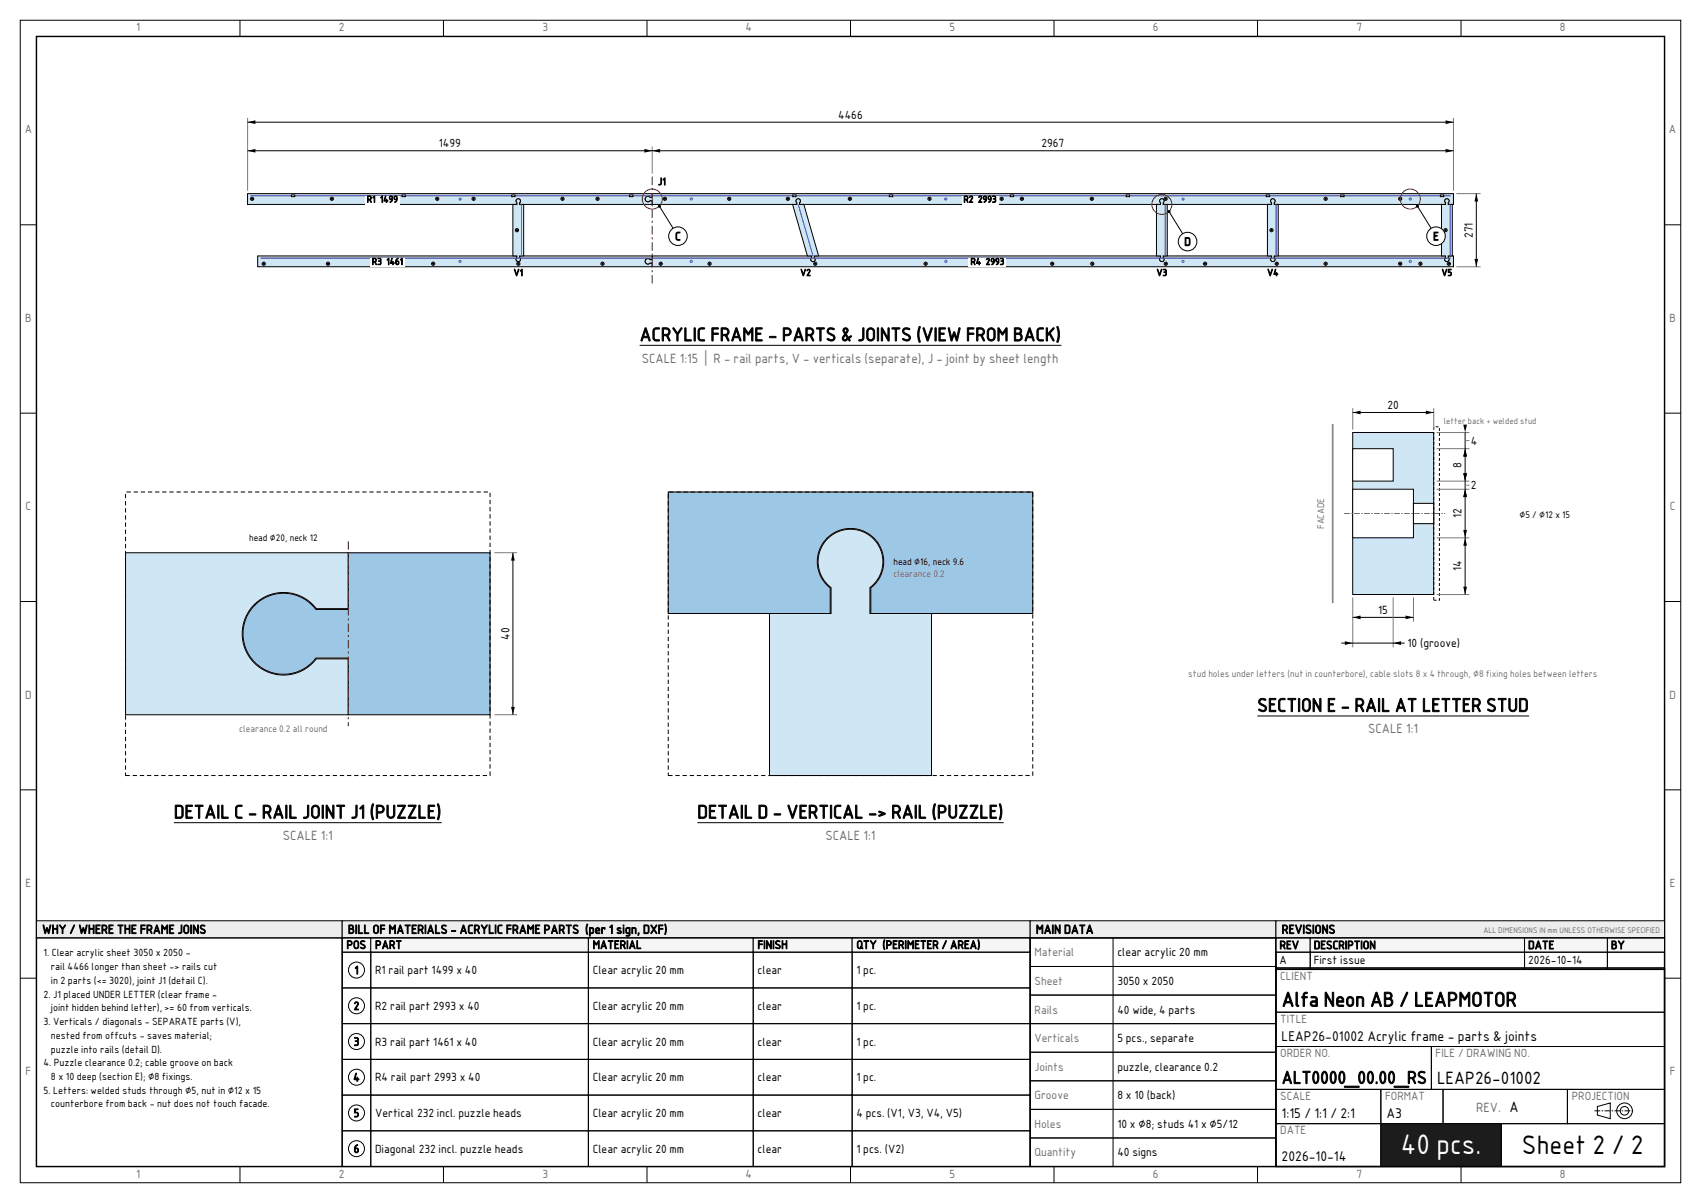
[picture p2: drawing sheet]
<svg xmlns="http://www.w3.org/2000/svg" width="420mm" height="297mm" viewBox="0 0 420 297" stroke-linecap="round" stroke-linejoin="round" font-family="sans-serif">
<g fill="none" stroke="#000" stroke-width=".25">
<path d="M5 5h410v287h-410zM59.3 5v4M109.5 5v4M159.7 5v4M210 5v4M260.2 5v4M310.5 5v4M360.7 5v4M5 55.5h4M411 55.5h4M5 102h4M411 102h4"/>
<path d="M5 148.5h4M411 148.5h4M5 195h4M411 195h4M5 241.5h4M411 241.5h4M59.3 288v4M109.5 288v4M159.7 288v4M210 288v4M260.2 288v4M310.5 288v4"/>
<path d="M360.7 288v4"/>
</g>
<path d="M9 9h402v279h-402z" fill="none" stroke="#000" stroke-width=".35"/>
<g fill="#cfe6f5" stroke="#000" stroke-width=".25">
<path d="M61.1 47.8h99.9v.9l-1.2-.2-.4 .2-.1 .4 .1 .5 .4 .2 1.2-.2v.9h-32.7l.2-1-.5-.4-.6 .4 .2 1h-66.5z" fill-rule="evenodd"/>
<path d="M159.5 48.7l.5-.2 .5 .2h.5v-.9h197.9v2.7h-1.3l.2-1-.5-.4-.6 .4 .2 1h-42.3l.2-1-.5-.4-.5 .4 .1 1h-26.7l.2-1-.5-.4-.5 .4 .1 1h-89.1l.2-1-.5-.4-.5 .4 .2 1h-35.8v-1h-.5l-.5 .3-.5-.2-.2-.5z" fill-rule="evenodd"/>
<path d="M63.6 63.2h64l-.2 1 .6 .4 .5-.4-.2-1h32.7v.9l-1.2-.2-.4 .2-.1 .4 .1 .4 .4 .3 1.2-.3v1h-97.4z" fill-rule="evenodd"/>
<path d="M159.5 64l.5-.1 .5 .2h.5v-.9h39.4l-.2 1 .5 .4 .6-.4-.2-1h85.4l-.1 1 .5 .4 .5-.4-.2-1h26.7l-.1 1 .5 .4 .5-.4-.2-1h42.3l-.2 1 .6 .4 .5-.4-.2-1h1.3v2.7h-197.9v-1h-.5l-.5 .3-.5-.2-.2-.5z" fill-rule="evenodd"/>
<path d="M127.6 49.2l.4-.1 .4 .3-.1 1.1h1v12.7h-1l.2 .9-.5 .5-.6-.5 .2-.9h-1v-12.7h1l-.2-.8z" fill-rule="evenodd"/>
<path d="M196.7 49.2l.5-.1 .4 .3-.2 1.1h1.1l3.6 12.7h-1l.2 .9-.4 .5-.4-.1-.3-.3 .2-1h-1l-3.7-12.7h1.1l-.2-.8z" fill-rule="evenodd"/>
<path d="M286.5 49.2l.4-.1 .4 .3-.1 1.1h1v12.7h-1l.2 .9-.5 .5-.5-.5 .2-.9h-1.1v-12.7h1.1l-.3-.8z" fill-rule="evenodd"/>
<path d="M313.9 49.2l.5-.1 .3 .3-.1 1.1h1v12.7h-1l.2 .9-.5 .5-.5-.5 .2-.9h-1.1v-12.7h1.1l-.2-.8z" fill-rule="evenodd"/>
<path d="M356.9 49.2l.4-.1 .4 .3-.1 1.1h1v12.7h-1l.2 1-.5 .4-.6-.4 .2-1h-1v-12.7h1l-.2-.8z" fill-rule="evenodd"/>
</g>
<g fill="#fff" stroke="#1f5fd0" stroke-width=".25">
<circle cx="348.2" cy="49.1" r=".27"/>
<circle cx="292.1" cy="49.1" r=".27"/>
<circle cx="233.5" cy="49.1" r=".27"/>
<circle cx="170.7" cy="49.1" r=".27"/>
<circle cx="113.6" cy="49.1" r=".27"/>
<circle cx="348.2" cy="64.5" r=".27"/>
<circle cx="292.1" cy="64.5" r=".27"/>
<circle cx="233.5" cy="64.5" r=".27"/>
<circle cx="170.7" cy="64.5" r=".27"/>
<circle cx="113.6" cy="64.5" r=".27"/>
</g>
<circle cx="327.3" cy="65.1" r=".4" fill="#fff" stroke="#000" stroke-width=".25"/>
<circle cx="327.3" cy="65.1" r=".17" fill="none" stroke="#000" stroke-width=".25"/>
<circle cx="345.7" cy="49.1" r=".4" fill="#fff" stroke="#000" stroke-width=".25"/>
<circle cx="345.7" cy="49.1" r=".17" fill="none" stroke="#000" stroke-width=".25"/>
<circle cx="327.3" cy="49.1" r=".4" fill="#fff" stroke="#000" stroke-width=".25"/>
<circle cx="327.3" cy="49.1" r=".17" fill="none" stroke="#000" stroke-width=".25"/>
<circle cx="345.7" cy="65.1" r=".4" fill="#fff" stroke="#000" stroke-width=".25"/>
<circle cx="345.7" cy="65.1" r=".17" fill="none" stroke="#000" stroke-width=".25"/>
<circle cx="350.7" cy="65.1" r=".4" fill="#fff" stroke="#000" stroke-width=".25"/>
<circle cx="350.7" cy="65.1" r=".17" fill="none" stroke="#000" stroke-width=".25"/>
<circle cx="356.9" cy="56.8" r=".4" fill="#fff" stroke="#000" stroke-width=".25"/>
<circle cx="356.9" cy="56.8" r=".17" fill="none" stroke="#000" stroke-width=".25"/>
<circle cx="357.7" cy="65.1" r=".4" fill="#fff" stroke="#000" stroke-width=".25"/>
<circle cx="357.7" cy="65.1" r=".17" fill="none" stroke="#000" stroke-width=".25"/>
<circle cx="239.7" cy="65.1" r=".4" fill="#fff" stroke="#000" stroke-width=".25"/>
<circle cx="239.7" cy="65.1" r=".17" fill="none" stroke="#000" stroke-width=".25"/>
<circle cx="252.3" cy="49.1" r=".4" fill="#fff" stroke="#000" stroke-width=".25"/>
<circle cx="252.3" cy="49.1" r=".17" fill="none" stroke="#000" stroke-width=".25"/>
<circle cx="259.8" cy="65.1" r=".4" fill="#fff" stroke="#000" stroke-width=".25"/>
<circle cx="259.8" cy="65.1" r=".17" fill="none" stroke="#000" stroke-width=".25"/>
<circle cx="247.3" cy="49.1" r=".4" fill="#fff" stroke="#000" stroke-width=".25"/>
<circle cx="247.3" cy="49.1" r=".17" fill="none" stroke="#000" stroke-width=".25"/>
<circle cx="269.7" cy="65.1" r=".4" fill="#fff" stroke="#000" stroke-width=".25"/>
<circle cx="269.7" cy="65.1" r=".17" fill="none" stroke="#000" stroke-width=".25"/>
<circle cx="287.8" cy="49.1" r=".4" fill="#fff" stroke="#000" stroke-width=".25"/>
<circle cx="287.8" cy="49.1" r=".17" fill="none" stroke="#000" stroke-width=".25"/>
<circle cx="269.6" cy="49.1" r=".4" fill="#fff" stroke="#000" stroke-width=".25"/>
<circle cx="269.6" cy="49.1" r=".17" fill="none" stroke="#000" stroke-width=".25"/>
<circle cx="287.8" cy="65.1" r=".4" fill="#fff" stroke="#000" stroke-width=".25"/>
<circle cx="287.9" cy="65.1" r=".17" fill="none" stroke="#000" stroke-width=".25"/>
<circle cx="297.6" cy="65.1" r=".4" fill="#fff" stroke="#000" stroke-width=".25"/>
<circle cx="297.6" cy="65.1" r=".17" fill="none" stroke="#000" stroke-width=".25"/>
<circle cx="313.9" cy="56.8" r=".4" fill="#fff" stroke="#000" stroke-width=".25"/>
<circle cx="313.9" cy="56.8" r=".17" fill="none" stroke="#000" stroke-width=".25"/>
<circle cx="315.3" cy="65.1" r=".4" fill="#fff" stroke="#000" stroke-width=".25"/>
<circle cx="315.3" cy="65.1" r=".17" fill="none" stroke="#000" stroke-width=".25"/>
<circle cx="201.3" cy="65.1" r=".4" fill="#fff" stroke="#000" stroke-width=".25"/>
<circle cx="201.3" cy="65.1" r=".17" fill="none" stroke="#000" stroke-width=".25"/>
<circle cx="180" cy="49.1" r=".4" fill="#fff" stroke="#000" stroke-width=".25"/>
<circle cx="180" cy="49.1" r=".17" fill="none" stroke="#000" stroke-width=".25"/>
<circle cx="175.2" cy="65.1" r=".4" fill="#fff" stroke="#000" stroke-width=".25"/>
<circle cx="175.2" cy="65.1" r=".17" fill="none" stroke="#000" stroke-width=".25"/>
<circle cx="194.5" cy="49.1" r=".4" fill="#fff" stroke="#000" stroke-width=".25"/>
<circle cx="194.5" cy="49.1" r=".17" fill="none" stroke="#000" stroke-width=".25"/>
<circle cx="147.5" cy="49.1" r=".4" fill="#fff" stroke="#000" stroke-width=".25"/>
<circle cx="147.5" cy="49.1" r=".17" fill="none" stroke="#000" stroke-width=".25"/>
<circle cx="163.1" cy="65.1" r=".4" fill="#fff" stroke="#000" stroke-width=".25"/>
<circle cx="163.1" cy="65.1" r=".17" fill="none" stroke="#000" stroke-width=".25"/>
<circle cx="164.2" cy="49.1" r=".4" fill="#fff" stroke="#000" stroke-width=".25"/>
<circle cx="164.2" cy="49.1" r=".17" fill="none" stroke="#000" stroke-width=".25"/>
<circle cx="148.8" cy="65.1" r=".4" fill="#fff" stroke="#000" stroke-width=".25"/>
<circle cx="148.8" cy="65.1" r=".17" fill="none" stroke="#000" stroke-width=".25"/>
<circle cx="91.3" cy="49.1" r=".4" fill="#fff" stroke="#000" stroke-width=".25"/>
<circle cx="91.3" cy="49.1" r=".17" fill="none" stroke="#000" stroke-width=".25"/>
<circle cx="106.9" cy="65.1" r=".4" fill="#fff" stroke="#000" stroke-width=".25"/>
<circle cx="106.9" cy="65.1" r=".17" fill="none" stroke="#000" stroke-width=".25"/>
<circle cx="108" cy="49.1" r=".4" fill="#fff" stroke="#000" stroke-width=".25"/>
<circle cx="108" cy="49.1" r=".17" fill="none" stroke="#000" stroke-width=".25"/>
<circle cx="92.6" cy="65.1" r=".4" fill="#fff" stroke="#000" stroke-width=".25"/>
<circle cx="92.6" cy="65.1" r=".17" fill="none" stroke="#000" stroke-width=".25"/>
<circle cx="81" cy="65.1" r=".4" fill="#fff" stroke="#000" stroke-width=".25"/>
<circle cx="81" cy="65.1" r=".17" fill="none" stroke="#000" stroke-width=".25"/>
<circle cx="62.3" cy="49.1" r=".4" fill="#fff" stroke="#000" stroke-width=".25"/>
<circle cx="62.3" cy="49.1" r=".17" fill="none" stroke="#000" stroke-width=".25"/>
<circle cx="81.9" cy="49.1" r=".4" fill="#fff" stroke="#000" stroke-width=".25"/>
<circle cx="81.9" cy="49.1" r=".17" fill="none" stroke="#000" stroke-width=".25"/>
<circle cx="65.1" cy="65.1" r=".4" fill="#fff" stroke="#000" stroke-width=".25"/>
<circle cx="65.1" cy="65.1" r=".17" fill="none" stroke="#000" stroke-width=".25"/>
<circle cx="228.6" cy="65.1" r=".4" fill="#fff" stroke="#000" stroke-width=".25"/>
<circle cx="228.6" cy="65.1" r=".17" fill="none" stroke="#000" stroke-width=".25"/>
<circle cx="209.8" cy="49.1" r=".4" fill="#fff" stroke="#000" stroke-width=".25"/>
<circle cx="209.8" cy="49.1" r=".17" fill="none" stroke="#000" stroke-width=".25"/>
<circle cx="229.5" cy="49.1" r=".4" fill="#fff" stroke="#000" stroke-width=".25"/>
<circle cx="229.5" cy="49.1" r=".17" fill="none" stroke="#000" stroke-width=".25"/>
<circle cx="128" cy="65.1" r=".4" fill="#fff" stroke="#000" stroke-width=".25"/>
<circle cx="128" cy="65.1" r=".17" fill="none" stroke="#000" stroke-width=".25"/>
<circle cx="116.9" cy="49.1" r=".4" fill="#fff" stroke="#000" stroke-width=".25"/>
<circle cx="116.9" cy="49.1" r=".17" fill="none" stroke="#000" stroke-width=".25"/>
<circle cx="138.9" cy="49.1" r=".4" fill="#fff" stroke="#000" stroke-width=".25"/>
<circle cx="138.9" cy="49.1" r=".17" fill="none" stroke="#000" stroke-width=".25"/>
<circle cx="127.6" cy="56.8" r=".4" fill="#fff" stroke="#000" stroke-width=".25"/>
<circle cx="127.6" cy="56.8" r=".17" fill="none" stroke="#000" stroke-width=".25"/>
<path d="M61.8 48.3h296.4M128.8 50.5v12.7M197.1 50.5l3.6 12.7M287.7 50.5v12.7M315.1 50.5v12.7M358.1 50.5v12.7M64.3 63.7h293.9" fill="none" stroke="#3b3bb0" stroke-width=".25"/>
<g fill="#fff" stroke="#000" stroke-width=".25">
<path d="M331 48.1h.9v.5h-.9z" fill-rule="evenodd"/>
<path d="M355.6 48.1h.9v.5h-.9z" fill-rule="evenodd"/>
<path d="M249.4 48.1h.9v.5h-.9z" fill-rule="evenodd"/>
<path d="M278.1 48.1h.8v.5h-.8z" fill-rule="evenodd"/>
<path d="M312.6 48.1h.9v.5h-.9z" fill-rule="evenodd"/>
<path d="M195.7 48.1h.9v.5h-.9z" fill-rule="evenodd"/>
<path d="M155.4 48.1h.9v.5h-.9z" fill-rule="evenodd"/>
<path d="M99.2 48.1h.9v.5h-.9z" fill-rule="evenodd"/>
<path d="M72 48.1h.8v.5h-.8z" fill-rule="evenodd"/>
<path d="M219.6 48.1h.8v.5h-.8z" fill-rule="evenodd"/>
<path d="M126.3 48.1h.9v.5h-.9z" fill-rule="evenodd"/>
</g>
<g fill="#fff">
<path d="M90.1 48.5h8.6v2.1h-8.6z" fill-rule="evenodd"/>
<path d="M237.5 48.5h9v2.1h-9z" fill-rule="evenodd"/>
<path d="M91.4 63.9h8.5v2h-8.5z" fill-rule="evenodd"/>
<path d="M239.2 63.9h9.2v2h-9.2z" fill-rule="evenodd"/>
</g>
<path d="M161 43.6v26.5" fill="none" stroke="#c00000" stroke-width=".25" stroke-dasharray="2.1 .7 .5 .7" stroke-linecap="butt"/>
<path d="M61.1 29.1v18M161 36.2v6.7M358.9 29.1v18M359.6 47.8h6M359.6 65.9h6" fill="none" stroke="#7a7a7a" stroke-width=".25"/>
<path d="M61.1 37.2h297.8M61.1 30.2h297.8M162.8 50.9l4.6 7.4M364.5 47.8v18.1" fill="none" stroke="#000" stroke-width=".25"/>
<g fill="#000">
<path d="M61.1 37.2l2-.4v.9zM61.1 30.2l2-.5v.9zM159.1 36.8l1.9 .4-1.9 .5zM161 37.2l2-.4v.9zM356.9 36.8l2 .4-2 .5zM356.9 29.7l2 .5-2 .4zM364.5 47.8l.5 1.9h-.9zM364.1 63.9h.9l-.5 2z"/>
<circle cx="162.8" cy="50.9" r=".39"/>
</g>
<circle cx="161" cy="49.1" r="2.47" fill="none" stroke="#c00000" stroke-width=".25"/>
<circle cx="167.4" cy="58.3" r="2.29" fill="#fff" stroke="#000" stroke-width=".25"/>
<circle cx="286.9" cy="50.5" r="2.47" fill="none" stroke="#c00000" stroke-width=".25"/>
<path d="M288.6 52.2l4.6 7.4" fill="none" stroke="#000" stroke-width=".25"/>
<circle cx="288.6" cy="52.2" r=".39" fill="#000"/>
<circle cx="293.2" cy="59.6" r="2.29" fill="#fff" stroke="#000" stroke-width=".25"/>
<circle cx="348.2" cy="49.1" r="2.47" fill="none" stroke="#c00000" stroke-width=".25"/>
<path d="M350 50.9l4.6 7.4" fill="none" stroke="#000" stroke-width=".25"/>
<circle cx="350" cy="50.9" r=".39" fill="#000"/>
<circle cx="354.6" cy="58.3" r="2.29" fill="#fff" stroke="#000" stroke-width=".25"/>
<path d="M157.9 85.3h104.2" fill="none" stroke="#000" stroke-width=".25"/>
<path d="M31 136.5h55v13.8h-7.9a10.2 10.2 0 0 0-15-1.4 10.2 10.2 0 0 0 0 15.1 10.2 10.2 0 0 0 15-1.3h7.9v13.8h-55z" fill-rule="evenodd" fill="#cfe6f5" stroke="#000" stroke-width=".25"/>
<path d="M62.9 149.4a10 10 0 0 1 15.1 1.1h8v-14h35v40h-35v-14h-8a10 10 0 0 1-14.6 1.5 10 10 0 0 1-.5-14.6z" fill-rule="evenodd" fill="#9cc8e6" stroke="#000" stroke-width=".25"/>
<path d="M31 121.5h90v70h-90z" fill="none" stroke="#000" stroke-width=".25" stroke-dasharray="1.1 .7" stroke-linecap="butt"/>
<path d="M126.6 136.5v40M42.9 203.1h66.2" fill="none" stroke="#000" stroke-width=".25"/>
<path d="M86 133.6v45.7" fill="none" stroke="#c00000" stroke-width=".25" stroke-dasharray="2.1 .7 .5 .7" stroke-linecap="butt"/>
<path d="M122.1 136.5h5.6M122.1 176.5h5.6" fill="none" stroke="#7a7a7a" stroke-width=".25"/>
<path d="M126.6 136.5l.5 1.9h-.9zM126.2 174.5h.9l-.5 2z" fill="#000"/>
<path d="M165 121.5h90v30h-40v-6.3a8.2 8.2 0 0 0 1-12.1 8.2 8.2 0 0 0-12 0 8.2 8.2 0 0 0 1 12.1v6.3h-40z" fill-rule="evenodd" fill="#9cc8e6" stroke="#000" stroke-width=".25"/>
<path d="M204.3 133a8 8 0 0 1 11.7 .4 8 8 0 0 1-1.2 11.7v6.4h15.2v40h-40v-40h15.2v-6.4a8 8 0 0 1-.9-12.1z" fill-rule="evenodd" fill="#cfe6f5" stroke="#000" stroke-width=".25"/>
<path d="M165 121.5h90v70h-90z" fill="none" stroke="#000" stroke-width=".25" stroke-dasharray="1.1 .7" stroke-linecap="butt"/>
<path d="M172.2 203.1h75.6" fill="none" stroke="#000" stroke-width=".25"/>
<path d="M334 106.8h20v40h-20z" fill-rule="evenodd" fill="#cfe6f5" stroke="#000" stroke-width=".25"/>
<g fill="#fff" stroke="#000" stroke-width=".25">
<path d="M334 120.8h15v12h-15z" fill-rule="evenodd"/>
<path d="M349 124.3h5v5h-5z" fill-rule="evenodd"/>
<path d="M334 110.8h10v8h-10z" fill-rule="evenodd"/>
</g>
<path d="M331.9 126.8h24.9" fill="none" stroke="#6e6e6e" stroke-width=".25" stroke-dasharray="1.4 .4 .4 .4" stroke-linecap="butt"/>
<path d="M354 105.4h1.4v42.8h-1.4z" fill="none" stroke="#000" stroke-width=".25" stroke-dasharray=".7 .5" stroke-linecap="butt"/>
<path d="M329.1 104.7v44.2" fill="none" stroke="#888" stroke-width=".42"/>
<g fill="none" stroke="#7a7a7a" stroke-width=".25">
<path d="M334 100.8v5.3M354 100.8v5.3M354.7 106.8h8.1M354.7 110.8h8.1M354.7 118.8h8.1M361.8 108.8h1M361.8 119.8h1M354.7 120.8h8.1M354.7 132.8h8.1M334 147.5v12.3M344 147.5v12.3M349 147.5v6"/>
<path d="M354.7 146.8h8.1"/>
</g>
<path d="M334 101.8h20M361.8 106.8v40M331.2 158.8h15.6M334 152.4h15M310.4 176.8h67.2" fill="none" stroke="#000" stroke-width=".25"/>
<g fill="#000">
<path d="M334 101.8l1.9-.4v.9zM352.1 101.4l1.9 .4-1.9 .5zM361.3 104.8h.9l-.4 2zM361.8 110.8l.4 1.9h-.9zM361.3 116.8h.9l-.4 2zM361.8 120.8l.4 1.9h-.9zM361.3 130.8h.9l-.4 2zM361.8 132.8l.4 1.9h-.9zM334 152.4l1.9-.4v.9zM332.1 158.3l1.9 .5-1.9 .4zM344 158.8l1.9-.5v.9zM347.1 152l1.9 .4-1.9 .5z"/>
<path d="M361.3 144.8h.9l-.4 2z"/>
</g>
<path d="M9 227.3h75.5v4.3h-75.5z" fill-rule="evenodd" fill="#ededed" stroke="#000" stroke-width=".25"/>
<path d="M9 231.6h75.5v56.4h-75.5z" fill="none" stroke="#000" stroke-width=".25"/>
<path d="M84.5 227.3h169.9v4.3h-169.9z" fill-rule="evenodd" fill="#ededed" stroke="#000" stroke-width=".25"/>
<g fill="#f6f6f6" stroke="#000" stroke-width=".25">
<path d="M84.5 231.6h7v3.5h-7z" fill-rule="evenodd"/>
<path d="M91.5 231.6h53.8v3.5h-53.8z" fill-rule="evenodd"/>
<path d="M145.3 231.6h40.7v3.5h-40.7z" fill-rule="evenodd"/>
<path d="M186 231.6h24.4v3.5h-24.4z" fill-rule="evenodd"/>
<path d="M210.4 231.6h44v3.5h-44z" fill-rule="evenodd"/>
</g>
<path d="M84.5 235.1h7v8.8h-7z" fill="none" stroke="#000" stroke-width=".25"/>
<circle cx="88" cy="239.5" r="1.98" fill="#fff" stroke="#000" stroke-width=".25"/>
<path d="M91.5 235.1h53.8v8.8h-53.8zM145.3 235.1h40.7v8.8h-40.7zM186 235.1h24.4v8.8h-24.4zM210.4 235.1h44v8.8h-44zM84.5 243.9h7v8.8h-7z" fill="none" stroke="#000" stroke-width=".25"/>
<circle cx="88" cy="248.3" r="1.98" fill="#fff" stroke="#000" stroke-width=".25"/>
<path d="M84.5 252.7h7v8.8h-7zM91.5 243.9h53.8v8.8h-53.8zM145.3 243.9h40.7v8.8h-40.7zM186 243.9h24.4v8.8h-24.4zM210.4 243.9h44v8.8h-44z" fill="none" stroke="#000" stroke-width=".25"/>
<circle cx="88" cy="257.1" r="1.98" fill="#fff" stroke="#000" stroke-width=".25"/>
<path d="M91.5 252.7h53.8v8.8h-53.8zM145.3 252.7h40.7v8.8h-40.7zM186 252.7h24.4v8.8h-24.4zM210.4 252.7h44v8.8h-44zM84.5 261.5h7v8.9h-7z" fill="none" stroke="#000" stroke-width=".25"/>
<circle cx="88" cy="266" r="1.98" fill="#fff" stroke="#000" stroke-width=".25"/>
<path d="M84.5 270.4h7v8.8h-7zM91.5 261.5h53.8v8.9h-53.8zM145.3 261.5h40.7v8.9h-40.7zM186 261.5h24.4v8.9h-24.4zM210.4 261.5h44v8.9h-44z" fill="none" stroke="#000" stroke-width=".25"/>
<circle cx="88" cy="274.8" r="1.98" fill="#fff" stroke="#000" stroke-width=".25"/>
<path d="M84.5 279.2h7v8.8h-7zM91.5 270.4h53.8v8.8h-53.8zM145.3 270.4h40.7v8.8h-40.7zM186 270.4h24.4v8.8h-24.4zM210.4 270.4h44v8.8h-44z" fill="none" stroke="#000" stroke-width=".25"/>
<circle cx="88" cy="283.6" r="1.98" fill="#fff" stroke="#000" stroke-width=".25"/>
<path d="M84.5 231.6h169.9v56.4h-169.9zM91.5 279.2h53.8v8.8h-53.8zM145.3 279.2h40.7v8.8h-40.7zM186 279.2h24.4v8.8h-24.4zM210.4 279.2h44v8.8h-44z" fill="none" stroke="#000" stroke-width=".25"/>
<path d="M254.4 227.3h60.6v4.3h-60.6z" fill-rule="evenodd" fill="#ededed" stroke="#000" stroke-width=".25"/>
<path d="M254.4 231.6h60.6v7h-60.6zM254.4 238.6h60.6v7.1h-60.6zM254.4 231.6h60.6v56.4h-60.6zM274.8 231.6v56.4M254.4 245.7h60.6v7h-60.6zM254.4 252.7h60.6v7.1h-60.6zM254.4 259.8h60.6v7h-60.6zM254.4 266.8h60.6v7.1h-60.6zM254.4 273.9h60.6v7h-60.6zM254.4 280.9h60.6v7.1h-60.6z" fill="none" stroke="#000" stroke-width=".25"/>
<path d="M315 227.3h96v4.3h-96z" fill-rule="evenodd" fill="#ededed" stroke="#000" stroke-width=".25"/>
<g fill="#f6f6f6" stroke="#000" stroke-width=".25">
<path d="M315 231.6h8.5v3.5h-8.5z" fill-rule="evenodd"/>
<path d="M323.5 231.6h52.9v3.5h-52.9z" fill-rule="evenodd"/>
<path d="M376.4 231.6h20.5v3.5h-20.5z" fill-rule="evenodd"/>
<path d="M396.9 231.6h14.1v3.5h-14.1z" fill-rule="evenodd"/>
</g>
<g fill="none" stroke="#000" stroke-width=".25">
<path d="M315 235.1h8.5v3.9h-8.5zM315 239h8.5v.3h-8.5zM315 231.6h96v7.7h-96zM315 239.3h96v10.6h-96zM323.5 235.1h52.9v3.9h-52.9zM323.5 239h52.9v.3h-52.9zM376.4 235.1h20.5v3.9h-20.5zM376.4 239h20.5v.3h-20.5zM396.9 235.1h14.1v3.9h-14.1zM396.9 239h14.1v.3h-14.1zM315 249.9h96v8.5h-96zM315 258.4h38.4v10.6h-38.4z"/>
<path d="M353.4 258.4h57.6v10.6h-57.6zM315 269h26v8.4h-26zM315 277.4h26v10.6h-26zM341 269h15.3v8.4h-15.3zM356.3 269h30.7v8.4h-30.7zM387 269h24v8.4h-24zM394.4 273.2l3.2-.9v3.9l-3.2-.9z"/>
<circle cx="401.1" cy="274.2" r="1.94"/>
<circle cx="401.1" cy="274.2" r="1.06"/>
</g>
<path d="M393.7 274.2h9.9" fill="none" stroke="#000" stroke-width=".25" stroke-dasharray="1.4 .4 .4 .4" stroke-linecap="butt"/>
<path d="M341 277.4h29.7v10.6h-29.7z" fill-rule="evenodd" fill="#1b1c1b" stroke="#000" stroke-width=".25"/>
<path d="M370.7 277.4h40.3v10.6h-40.3z" fill="none" stroke="#000" stroke-width=".25"/>
<path d="M315 239.3h96v48.7h-96z" fill="none" stroke="#000" stroke-width=".35"/>
<text font-size="6.7" fill="#fff" x="345.9" y="285">40 pcs.</text>
<text font-size="6.3" x="375.8" y="285">Sheet 2 / 2</text>
<text font-size="4.9" x="316.5" y="248.5">Alfa Neon AB / LEAPMOTOR</text>
<g font-size="4.6">
<text x="157.9" y="84.2">ACRYLIC FRAME - PARTS &amp; JOINTS (VIEW FROM BACK)</text>
<text x="310.4" y="175.7">SECTION E - RAIL AT LETTER STUD</text>
<text x="42.9" y="202">DETAIL C - RAIL JOINT J1 (PUZZLE)</text>
<text x="172.2" y="202">DETAIL D - VERTICAL -&gt; RAIL (PUZZLE)</text>
</g>
<text font-size="4.3" x="316.5" y="267.5">ALT0000_00.00_RS</text>
<text font-size="4.2" x="354.8" y="267.5">LEAP26-01002</text>
<g font-size="3.4">
<text x="316.5" y="257">LEAP26-01002 Acrylic frame - parts &amp; joints</text>
<text x="316.5" y="276">1:15 / 1:1 / 2:1</text>
<text x="342.4" y="276">A3</text>
<text x="316.5" y="286.6">2026-10-14</text>
</g>
<g font-size="3.2" fill="#6e6e6e">
<text x="158.5" y="89.6">SCALE 1:15 | R - rail parts, V - verticals (separate), J - joint by sheet length</text>
<text x="337.8" y="181.1">SCALE 1:1</text>
<text x="69.8" y="207.4">SCALE 1:1</text>
<text x="203.8" y="207.4">SCALE 1:1</text>
<text x="364.5" y="274.4">REV. A</text>
</g>
<g font-size="3">
<text x="10.4" y="230.5">WHY / WHERE THE FRAME JOINS</text>
<text x="85.9" y="230.5">BILL OF MATERIALS - ACRYLIC FRAME PARTS (per 1 sign, DXF)</text>
<text x="255.8" y="230.5">MAIN DATA</text>
<text x="316.5" y="230.5">REVISIONS</text>
</g>
<g font-size="2.8" fill="#6e6e6e">
<text x="33.6" y="7.7">1</text>
<text x="83.7" y="7.7">2</text>
<text x="133.9" y="7.7">3</text>
<text x="184.1" y="7.7">4</text>
<text x="234.4" y="7.7">5</text>
<text x="284.7" y="7.7">6</text>
<text x="334.9" y="7.7">7</text>
<text x="385.2" y="7.7">8</text>
<text x="6.1" y="33">A</text>
<text x="412.1" y="33">A</text>
<text x="6.2" y="79.5">B</text>
<text x="412.2" y="79.5">B</text>
<text x="6.3" y="126">C</text>
<text x="412.3" y="126">C</text>
<text x="6.2" y="172.5">D</text>
<text x="412.2" y="172.5">D</text>
<text x="6.3" y="219">E</text>
<text x="412.3" y="219">E</text>
<text x="255.4" y="236.1">Material</text>
<text x="255.4" y="243.2">Sheet</text>
<text x="316.1" y="242">CLIENT</text>
<text x="255.4" y="250.2">Rails</text>
<text x="255.4" y="257.3">Verticals</text>
<text x="316.1" y="252.5">TITLE</text>
<text x="316.1" y="261">ORDER NO.</text>
<text x="354.5" y="261">FILE / DRAWING NO.</text>
<text x="6.3" y="265.5">F</text>
<text x="255.4" y="264.3">Joints</text>
<text x="412.3" y="265.5">F</text>
<text x="255.4" y="271.4">Groove</text>
<text x="316.1" y="271.6">SCALE</text>
<text x="342" y="271.6">FORMAT</text>
<text x="388.1" y="271.6">PROJECTION</text>
<text x="255.4" y="278.4">Holes</text>
<text x="316.1" y="280.1">DATE</text>
<text x="255.4" y="285.5">Quantity</text>
<text x="33.6" y="290.7">1</text>
<text x="83.7" y="290.7">2</text>
<text x="133.9" y="290.7">3</text>
<text x="184.1" y="290.7">4</text>
<text x="234.4" y="290.7">5</text>
<text x="284.7" y="290.7">6</text>
<text x="334.9" y="290.7">7</text>
<text x="385.2" y="290.7">8</text>
</g>
<g font-size="2.8">
<text x="207" y="29.3">4466</text>
<text x="108.4" y="36.3">1499</text>
<text x="257.1" y="36.3">2967</text>
<text x="166.7" y="59.3">C</text>
<text x="353.9" y="59.3">E</text>
<text x="363.6" y="58.7" transform="rotate(-90 363.6 58.7)">271</text>
<text x="292.4" y="60.7">D</text>
<text x="342.6" y="101">20</text>
<text x="363.2" y="109.8">4</text>
<text x="360.9" y="115.5" transform="rotate(-90 360.9 115.5)">8</text>
<text x="363.2" y="120.8">2</text>
<text x="360.9" y="128" transform="rotate(-90 360.9 128)">12</text>
<text x="360.9" y="141.1" transform="rotate(-90 360.9 141.1)">14</text>
<text x="340.3" y="151.5">15</text>
<text x="125.8" y="158" transform="rotate(-90 125.8 158)">40</text>
<text x="347.5" y="159.8">10 (groove)</text>
<text x="85.6" y="234.2">POS</text>
<text x="92.6" y="234.2">PART</text>
<text x="146.3" y="234.2">MATERIAL</text>
<text x="187" y="234.2">FINISH</text>
<text x="211.5" y="234.2">QTY (PERIMETER / AREA)</text>
<text x="275.9" y="236.1">clear acrylic 20 mm</text>
<text x="315.9" y="234.3">REV</text>
<text x="315.9" y="238">A</text>
<text x="324.4" y="234.3">DESCRIPTION</text>
<text x="324.4" y="238">First issue</text>
<text x="377.3" y="234.3">DATE</text>
<text x="377.3" y="238">2026-10-14</text>
<text x="397.8" y="234.3">BY</text>
<text x="87.5" y="240.5">1</text>
<text x="92.6" y="240.5">R1 rail part 1499 x 40</text>
<text x="146.3" y="240.5">Clear acrylic 20 mm</text>
<text x="187" y="240.5">clear</text>
<text x="211.5" y="240.5">1 pc.</text>
<text x="275.9" y="243.2">3050 x 2050</text>
<text x="87.3" y="249.3">2</text>
<text x="92.6" y="249.3">R2 rail part 2993 x 40</text>
<text x="146.3" y="249.3">Clear acrylic 20 mm</text>
<text x="187" y="249.3">clear</text>
<text x="211.5" y="249.3">1 pc.</text>
<text x="275.9" y="250.2">40 wide, 4 parts</text>
<text x="275.9" y="257.3">5 pcs., separate</text>
<text x="87.3" y="258.1">3</text>
<text x="92.6" y="258.2">R3 rail part 1461 x 40</text>
<text x="146.3" y="258.2">Clear acrylic 20 mm</text>
<text x="187" y="258.2">clear</text>
<text x="211.5" y="258.2">1 pc.</text>
<text x="87.2" y="267">4</text>
<text x="92.6" y="267">R4 rail part 2993 x 40</text>
<text x="146.3" y="267">Clear acrylic 20 mm</text>
<text x="187" y="267">clear</text>
<text x="211.5" y="267">1 pc.</text>
<text x="275.9" y="264.3">puzzle, clearance 0.2</text>
<text x="87.3" y="275.8">5</text>
<text x="92.6" y="275.8">Vertical 232 incl. puzzle heads</text>
<text x="146.3" y="275.8">Clear acrylic 20 mm</text>
<text x="187" y="275.8">clear</text>
<text x="211.5" y="275.8">4 pcs. (V1, V3, V4, V5)</text>
<text x="275.9" y="271.4">8 x 10 (back)</text>
<text x="275.9" y="278.4">10 x ⌀8; studs 41 x ⌀5/12</text>
<text x="87.3" y="284.6">6</text>
<text x="92.6" y="284.6">Diagonal 232 incl. puzzle heads</text>
<text x="146.3" y="284.6">Clear acrylic 20 mm</text>
<text x="187" y="284.6">clear</text>
<text x="211.5" y="284.6">1 pcs. (V2)</text>
<text x="275.9" y="285.5">40 signs</text>
</g>
<g font-size="2.5">
<text x="162.5" y="45.7">J1</text>
<text x="10.8" y="236.1">1. Clear acrylic sheet 3050 x 2050 -</text>
<text x="12.6" y="239.5">rail 4466 longer than sheet -&gt; rails cut</text>
<text x="12.6" y="242.9">in 2 parts (&lt;= 3020), joint J1 (detail C).</text>
<text x="10.8" y="246.3">2. J1 placed UNDER LETTER (clear frame -</text>
<text x="12.6" y="249.7">joint hidden behind letter), &gt;= 60 from verticals.</text>
<text x="10.8" y="253.1">3. Verticals / diagonals - SEPARATE parts (V),</text>
<text x="12.6" y="256.5">nested from offcuts - saves material;</text>
<text x="10.8" y="263.2">4. Puzzle clearance 0.2; cable groove on back</text>
<text x="12.6" y="259.8">puzzle into rails (detail D).</text>
<text x="12.6" y="266.6">8 x 10 deep (section E); ⌀8 fixings.</text>
<text x="10.8" y="270">5. Letters: welded studs through ⌀5, nut in ⌀12 x 15</text>
<text x="12.6" y="273.4">counterbore from back - nut does not touch facade.</text>
</g>
<g font-size="2.3">
<text x="90.6" y="50">R1 1499</text>
<text x="237.9" y="50">R2 2993</text>
<text x="91.8" y="65.4">R3 1461</text>
<text x="239.6" y="65.4">R4 2993</text>
<text x="126.8" y="68.1">V1</text>
<text x="197.6" y="68.1">V2</text>
<text x="285.6" y="68.1">V3</text>
<text x="312.9" y="68.1">V4</text>
<text x="355.9" y="68.1">V5</text>
<text x="375.2" y="127.8">⌀5 / ⌀12 x 15</text>
<text x="61.5" y="133.6">head ⌀20, neck 12</text>
<text x="220.6" y="139.4">head ⌀16, neck 9.6</text>
</g>
<g font-size="2.3" fill="#6e6e6e">
<text x="326.9" y="130.6" transform="rotate(-90 326.9 130.6)">FACADE</text>
<text x="220.6" y="142.5">clearance 0.2</text>
<text x="293.4" y="167.2">stud holes under letters (nut in counterbore), cable slots 8 x 4 through, ⌀8 fixing holes between letters</text>
<text x="59.1" y="180.7">clearance 0.2 all round</text>
</g>
<text font-size="2.1" fill="#6e6e6e" x="356.5" y="104.7">letter back + welded stud</text>
<text font-size="1.9" fill="#6e6e6e" x="366.3" y="230.3">ALL DIMENSIONS IN mm UNLESS OTHERWISE SPECIFIED</text>
</svg>
